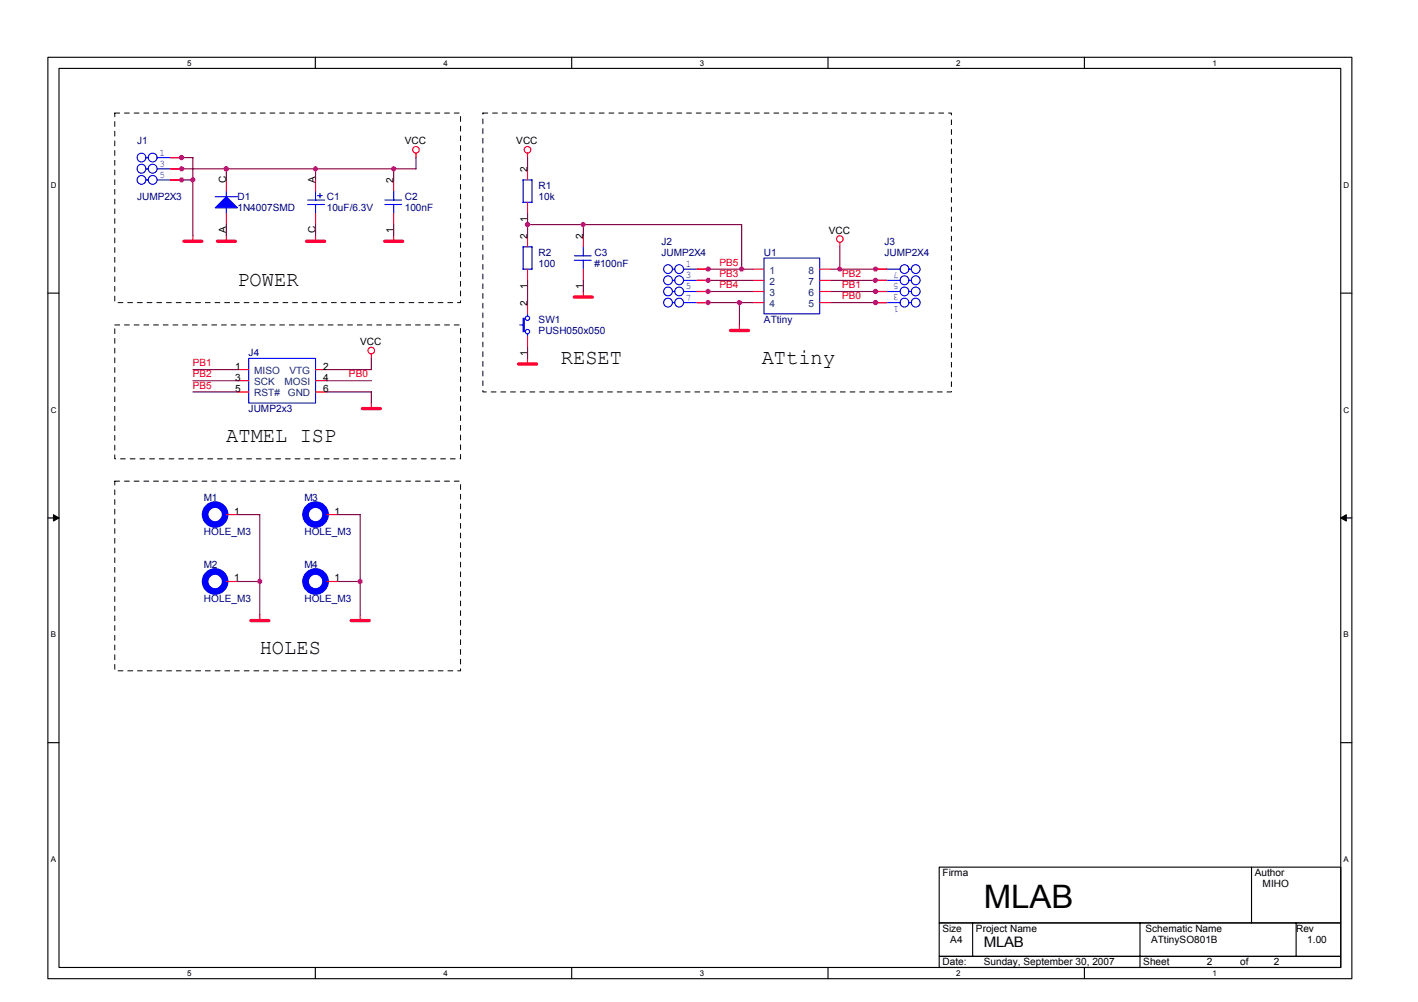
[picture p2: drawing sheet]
<svg xmlns="http://www.w3.org/2000/svg" width="297mm" height="210mm" viewBox="0 0 297 210" stroke-linecap="round" stroke-linejoin="round" font-family="sans-serif">
<path d="M10 12h273.2v193h-273.2zM12.4 14.3h268.5v188.4h-268.5z" fill="none" stroke="#000" stroke-width=".23"/>
<g fill="#fff">
<path d="M39.2 12.2h.9v1.9h-.9z"/>
<path d="M39.2 202.9h.9v1.9h-.9z"/>
</g>
<path d="M66.1 12v2.3M66.1 202.7v2.3" fill="none" stroke="#000" stroke-width=".23"/>
<g fill="#fff">
<path d="M92.9 12.2h.9v1.9h-.9z"/>
<path d="M92.9 202.9h.9v1.9h-.9z"/>
</g>
<path d="M119.8 12v2.3M119.8 202.7v2.3" fill="none" stroke="#000" stroke-width=".23"/>
<g fill="#fff">
<path d="M146.6 12.2h.9v1.9h-.9z"/>
<path d="M146.6 202.9h.9v1.9h-.9z"/>
</g>
<path d="M173.5 12v2.3M173.5 202.7v2.3" fill="none" stroke="#000" stroke-width=".23"/>
<g fill="#fff">
<path d="M200.3 12.2h.9v1.9h-.9z"/>
<path d="M200.3 202.9h.9v1.9h-.9z"/>
</g>
<path d="M227.2 12v2.3M227.2 202.7v2.3" fill="none" stroke="#000" stroke-width=".23"/>
<g fill="#fff">
<path d="M254 12.2h.9v1.9h-.9z"/>
<path d="M254 202.9h.9v1.9h-.9z"/>
<path d="M10.6 37.9h1.2v1.8h-1.2z"/>
<path d="M281.4 37.9h1.3v1.8h-1.3z"/>
<path d="M10.6 84.9h1.2v1.9h-1.2z"/>
<path d="M281.4 84.9h1.3v1.9h-1.3z"/>
</g>
<path d="M10 61.4h2.4M280.9 61.4h2.3" fill="none" stroke="#000" stroke-width=".23"/>
<g fill="#fff">
<path d="M10.6 132h1.1v1.9h-1.1z"/>
<path d="M281.4 132h1.2v1.9h-1.2z"/>
</g>
<path d="M10 108.5h2.4M280.9 108.5h2.3" fill="none" stroke="#000" stroke-width=".23"/>
<path d="M11.2 107.8l1.2 .7-1.2 .7zM280.9 108.5l1.1-.7v1.4z" fill="#000" stroke="#000" stroke-width=".21"/>
<g fill="#fff">
<path d="M10.6 179.1h1.1v1.9h-1.1z"/>
<path d="M281.4 179.1h1.2v1.9h-1.2z"/>
</g>
<path d="M10 155.6h2.4M280.9 155.6h2.3M196.7 181.7h84.2v11.6h-84.2zM196.7 193.3h84.2v7h-84.2zM203.7 193.3v7.1M238.8 193.3v9.4M262.2 181.7v11.7M271.5 193.3v7.1M196.7 200.3h84.2v2.4h-84.2z" fill="none" stroke="#000" stroke-width=".23"/>
<path d="M24 23.7h72.5v39.7h-72.5v-39.7M101.2 23.7h98.1v58.4h-98.1v-58.4M24 68.1h72.5v28h-72.5v-28M24 100.8h72.5v39.7h-72.5v-39.7" fill="none" stroke="#000" stroke-width=".21" stroke-dasharray="1 1 1 1 1 1 1 1"/>
<g fill="none" stroke="#f00" stroke-width=".23">
<path d="M35.7 33h2.4M35.7 35.4h2.4M35.7 37.7h2.4M47.4 37.7v2.3M66.1 37.7v2.3M82.5 37.7v2.3M87.1 32.1v.9M110.5 32.1v.9M110.5 35.4v2.3M40.4 49.4v1.2M47.4 44.7v2.4M47.4 49.4v1.2"/>
<path d="M66.1 44.7v2.4M66.1 49.4v1.2M82.5 44.7v2.4M82.5 49.4v1.2M110.5 42.4v2.3M110.5 49.4v2.3M110.5 56.4v2.3M122.2 49.4v2.3M122.2 56.4v2.3M146 58.7h2.4M146 56.4h2.4M157.7 58.7h2.3"/>
<path d="M157.7 56.4h2.3M171.7 58.7h2.4M171.7 56.4h2.4M175.9 50.8v.9M183.4 58.7h2.4M183.4 56.4h2.4M49.7 77.4h2.4M49.7 79.8h2.4M66.1 77.4h2.3M66.1 79.8h2.3M77.8 74.1v1M110.5 63.4v2.3"/>
<path d="M110.5 70.4v2.3M110.5 75.1v1.2M122.2 61.1v1.2M146 63.4h2.4M146 61.1h2.4M154.9 68.1v1.2M157.7 63.4h2.3M157.7 61.1h2.3M171.7 63.4h2.4M171.7 61.1h2.4M183.4 63.4h2.4M183.4 61.1h2.4"/>
<path d="M49.7 82.1h2.4M66.1 82.1h2.3M77.8 84.4v1.2M47.4 107.8h2.3M68.4 107.8h2.4M47.4 121.8h2.3M54.4 128.8v1.2M68.4 121.8h2.4M75.5 128.8v1.2"/>
<circle cx="87.1" cy="31.4" r=".69"/>
<circle cx="110.5" cy="31.4" r=".69"/>
<circle cx="175.9" cy="50.1" r=".69"/>
<circle cx="77.8" cy="73.4" r=".69"/>
</g>
<path d="M38.5 50.5h3.8M45.5 50.5h3.8M64.2 50.5h3.8M80.6 50.5h3.7M108.6 76.3h3.8M120.3 62.2h3.8M153 69.2h3.8M75.9 85.6h3.8M52.6 130h3.7M73.6 130h3.7" fill="none" stroke="#f00" stroke-width=".7"/>
<g fill="none" stroke="#00f" stroke-width=".23">
<path d="M30.6 33h.4M30.6 35.4h.4M30.6 37.7h.4M32.9 33h2.8M32.9 35.4h2.8M32.9 37.7h2.8M111.4 37.7h-1.8v4.7M111.4 37.7v4.7h-1.8M45.1 41.2h4.7M47.4 40v1.2M47.4 43.5v1.2M64.4 41.9h3.6"/>
<path d="M64.4 42.8h3.6M66.1 40v1.9M66.1 42.8v1.9M66.5 41h1M67 40.5v1M80.6 41.9h3.5M80.6 42.8h3.5M82.5 40v1.9M82.5 42.8v1.9M109.6 51.7h1.8v4.7h-1.8zM120.3 54.5h3.5M120.3 53.6h3.5"/>
<path d="M122.2 51.7v1.9M122.2 54.5v1.9M140.9 58.7h.4M140.9 56.4h.4M143.2 58.7h2.8M143.2 56.4h2.8M160 54.1h11.7v11.6h-11.7zM185.8 58.7h2.8M185.8 56.4h2.8M190.4 58.7h.5M190.4 56.4h.5M52.1 75.1h14v9.3h-14z"/>
<path d="M108.9 68.1h.7M110.5 65.7v.5M110.5 70v.4M140.9 63.4h.4M140.9 61.1h.4M143.2 63.4h2.8M143.2 61.1h2.8M185.8 63.4h2.8M185.8 61.1h2.8M190.4 63.4h.5M190.4 61.1h.5M47.2 107.8h.2"/>
<path d="M68.2 107.8h.2M47.2 121.8h.2M68.2 121.8h.2"/>
<circle cx="29.6" cy="35.3" r=".93"/>
<circle cx="29.6" cy="33" r=".92"/>
<circle cx="29.6" cy="37.7" r=".92"/>
<circle cx="32" cy="35.3" r=".93"/>
<circle cx="32" cy="33" r=".93"/>
<circle cx="32" cy="37.7" r=".93"/>
<circle cx="139.9" cy="58.7" r=".93"/>
<circle cx="139.9" cy="56.4" r=".92"/>
<circle cx="142.3" cy="58.7" r=".93"/>
<circle cx="142.3" cy="56.4" r=".92"/>
<circle cx="189.5" cy="58.7" r=".93"/>
<circle cx="189.5" cy="56.4" r=".92"/>
<circle cx="191.8" cy="58.7" r=".93"/>
<circle cx="191.8" cy="56.4" r=".92"/>
<circle cx="110.5" cy="69.5" r=".46"/>
<circle cx="110.5" cy="66.7" r=".46"/>
<circle cx="139.9" cy="63.4" r=".93"/>
<circle cx="139.9" cy="61.1" r=".92"/>
<circle cx="142.3" cy="63.4" r=".93"/>
<circle cx="142.3" cy="61.1" r=".92"/>
<circle cx="189.5" cy="63.4" r=".93"/>
<circle cx="189.5" cy="61.1" r=".92"/>
<circle cx="191.8" cy="63.4" r=".93"/>
<circle cx="191.8" cy="61.1" r=".92"/>
</g>
<g fill="none" stroke="#00f" stroke-width="1.4">
<circle cx="45.1" cy="107.8" r="2.09"/>
<circle cx="66.1" cy="107.8" r="2.09"/>
<circle cx="45.1" cy="121.8" r="2.1"/>
<circle cx="66.1" cy="121.8" r="2.1"/>
</g>
<g fill="#00f" stroke="#00f" stroke-width=".23">
<path d="M45.1 43.5l2.3-2.3 2.3 2.3z" fill-rule="evenodd"/>
<path d="M109.6 66.7h.2v2.8h-.2z" fill-rule="evenodd"/>
</g>
<g fill="none" stroke="#800040" stroke-width=".23">
<path d="M38.1 33h2.3v16.4M38.1 35.4h49M38.1 37.7h2.3M47.4 35.4v2.3M66.1 35.4v2.3M82.5 35.4v2.3M87.1 33v2.4M110.5 33v2.4M47.4 47.1v2.3M66.1 47.1v2.3M82.5 47.1v2.3M110.5 44.7v4.7"/>
<path d="M110.5 58.7v4.7M110.5 47.1h44.9v9.3M122.2 47.1v2.3M122.2 58.7v2.4M148.4 56.4h9.3M148.4 58.7h9.3M174.1 56.4h9.3M174.1 58.7h9.3M175.9 51.7v4.7M40.4 79.8h9.4M40.4 77.4h9.4M68.4 79.8h9.4"/>
<path d="M68.4 77.4h9.4M77.8 75.1v2.3M110.5 72.7v2.4M148.4 63.4h9.3M148.4 61.1h9.3M154.9 63.4v4.7M174.1 63.4h9.3M174.1 61.1h9.3M40.4 82.1h9.4M68.4 82.1h9.4M77.8 82.1v2.4M49.7 107.8h4.7v21.1"/>
<path d="M70.8 107.8h4.7v21.1M49.7 121.8h4.7M70.8 121.8h4.7"/>
</g>
<g fill="#f0f" stroke="#f0f" stroke-width=".23">
<circle cx="175.9" cy="56.4" r=".46"/>
<circle cx="148.3" cy="63.4" r=".46"/>
<circle cx="154.9" cy="63.4" r=".46"/>
<circle cx="54.4" cy="121.8" r=".46"/>
<circle cx="38" cy="33" r=".46"/>
<circle cx="38" cy="35.4" r=".46"/>
<circle cx="47.4" cy="35.4" r=".46"/>
<circle cx="148.3" cy="58.7" r=".46"/>
<circle cx="110.5" cy="47" r=".46"/>
<circle cx="122.2" cy="47" r=".46"/>
<circle cx="183.4" cy="56.4" r=".46"/>
<circle cx="183.4" cy="58.7" r=".46"/>
<circle cx="155.4" cy="56.4" r=".46"/>
<circle cx="183.4" cy="63.4" r=".46"/>
<circle cx="75.4" cy="121.8" r=".46"/>
<circle cx="183.4" cy="61.1" r=".46"/>
<circle cx="66.1" cy="35.4" r=".46"/>
<circle cx="38" cy="37.7" r=".46"/>
<circle cx="40.4" cy="37.7" r=".46"/>
<circle cx="148.3" cy="56.4" r=".46"/>
<circle cx="148.3" cy="61.1" r=".46"/>
<circle cx="82.4" cy="35.4" r=".46"/>
</g>
<text font-size="6.8" x="206.1" y="190.1">MLAB</text>
<g font-size="4.4">
<text x="49.7" y="59.9">POWER</text>
<text x="117.5" y="76.3">RESET</text>
<text x="159.6" y="76.3">ATtiny</text>
<text x="47.4" y="92.6">ATMEL ISP</text>
<text x="54.4" y="137">HOLES</text>
</g>
<text font-size="3" x="206.1" y="198.4">MLAB</text>
<g font-size="2.1" fill="#000080">
<text x="28.7" y="30.2">J1</text>
<text x="28.7" y="41.9">JUMP2X3</text>
<text x="49.7" y="41.9">D1</text>
<text x="68.4" y="41.9">C1</text>
<text x="84.8" y="41.9">C2</text>
<text x="112.8" y="39.6">R1</text>
<text x="112.8" y="41.9">10k</text>
<text x="49.7" y="44.3">1N4007SMD</text>
<text x="68.4" y="44.3">10uF/6.3V</text>
<text x="84.8" y="44.3">100nF</text>
<text x="112.8" y="53.6">R2</text>
<text x="124.5" y="53.6">C3</text>
<text x="138.6" y="51.3">J2</text>
<text x="138.6" y="53.6">JUMP2X4</text>
<text x="160" y="53.6">U1</text>
<text x="185.3" y="51.3">J3</text>
<text x="185.3" y="53.6">JUMP2X4</text>
<text x="112.8" y="55.9">100</text>
<text x="124.5" y="55.9">#100nF</text>
<text x="112.8" y="67.6">SW1</text>
<text x="112.8" y="70">PUSH050x050</text>
<text x="160" y="67.6">ATtiny</text>
<text x="52.1" y="74.6">J4</text>
<text x="52.1" y="86.3">JUMP2x3</text>
<text x="42.7" y="105">M1</text>
<text x="63.8" y="105">M3</text>
<text x="42.7" y="112">HOLE_M3</text>
<text x="63.8" y="112">HOLE_M3</text>
<text x="42.7" y="119">M2</text>
<text x="63.8" y="119">M4</text>
<text x="42.7" y="126">HOLE_M3</text>
<text x="63.8" y="126">HOLE_M3</text>
</g>
<g font-size="2.1" fill="#00f">
<text x="33.4" y="32.6">1</text>
<text x="33.4" y="34.9">3</text>
<text x="33.4" y="37.3">5</text>
<text x="143.7" y="56">1</text>
<text x="143.7" y="58.3">3</text>
<text x="188.3" y="59.3" transform="rotate(180 188.3 59.3)">5</text>
<text x="188.3" y="57" transform="rotate(180 188.3 57)">7</text>
<text x="143.7" y="60.6">5</text>
<text x="143.7" y="63">7</text>
<text x="188.3" y="64" transform="rotate(180 188.3 64)">1</text>
<text x="188.3" y="61.7" transform="rotate(180 188.3 61.7)">3</text>
</g>
<g font-size="2.1">
<text x="84.8" y="30.2">VCC</text>
<text x="108.2" y="30.2">VCC</text>
<text x="47.4" y="38.4" transform="rotate(-90 47.4 38.4)">C</text>
<text x="66.1" y="38.4" transform="rotate(-90 66.1 38.4)">A</text>
<text x="82.4" y="38.4" transform="rotate(-90 82.4 38.4)">2</text>
<text x="110.5" y="36.1" transform="rotate(-90 110.5 36.1)">2</text>
<text x="110.5" y="46.4" transform="rotate(-90 110.5 46.4)">1</text>
<text x="47.4" y="48.8" transform="rotate(-90 47.4 48.8)">A</text>
<text x="66.1" y="48.8" transform="rotate(-90 66.1 48.8)">C</text>
<text x="82.4" y="48.8" transform="rotate(-90 82.4 48.8)">1</text>
<text x="110.5" y="50.1" transform="rotate(-90 110.5 50.1)">2</text>
<text x="122.2" y="50.1" transform="rotate(-90 122.2 50.1)">2</text>
<text x="173.6" y="48.9">VCC</text>
<text x="110.5" y="64.1" transform="rotate(-90 110.5 64.1)">2</text>
<text x="110.5" y="60.5" transform="rotate(-90 110.5 60.5)">1</text>
<text x="122.2" y="60.5" transform="rotate(-90 122.2 60.5)">1</text>
<text x="49.3" y="77.4">1</text>
<text x="67.7" y="77.4">2</text>
<text x="75.5" y="72.3">VCC</text>
<text x="110.5" y="74.5" transform="rotate(-90 110.5 74.5)">1</text>
<text x="49.3" y="79.7">3</text>
<text x="49.3" y="82.1">5</text>
<text x="67.7" y="79.7">4</text>
<text x="67.7" y="82.1">6</text>
<text x="49" y="107.8">1</text>
<text x="70.1" y="107.8">1</text>
<text x="49" y="121.8">1</text>
<text x="70.1" y="121.8">1</text>
<text x="197.4" y="183.5">Firma</text>
<text x="262.9" y="183.5">Author</text>
<text x="264.5" y="185.9">MIHO</text>
<text x="197.4" y="195.2">Size</text>
<text x="199.1" y="197.5">A4</text>
<text x="204.4" y="195.2">Project Name</text>
<text x="240" y="195.2">Schematic Name</text>
<text x="241.1" y="197.5">ATtinySO801B</text>
<text x="271.5" y="195.2">Rev</text>
<text x="273.9" y="197.5">1.00</text>
<text x="197.4" y="202.2">Date:</text>
<text x="206.1" y="202.2">Sunday, September 30, 2007</text>
<text x="239.5" y="202.2">Sheet</text>
<text x="252.8" y="202.2">2</text>
<text x="259.8" y="202.2">of</text>
<text x="266.8" y="202.2">2</text>
</g>
<g font-size="2.1" fill="#f00">
<text x="150.7" y="58">PB3</text>
<text x="150.7" y="55.7">PB5</text>
<text x="176.4" y="58">PB2</text>
<text x="150.7" y="60.4">PB4</text>
<text x="176.4" y="62.7">PB0</text>
<text x="176.4" y="60.4">PB1</text>
<text x="40.4" y="76.7">PB1</text>
<text x="40.4" y="79.1">PB2</text>
<text x="40.4" y="81.4">PB5</text>
<text x="73.1" y="79.1">PB0</text>
</g>
<g font-size="2.1" fill="#004080">
<text x="161.2" y="57.3">1</text>
<text x="161.2" y="59.7">2</text>
<text x="169.4" y="59.7">7</text>
<text x="169.4" y="57.3">8</text>
<text x="161.2" y="62">3</text>
<text x="161.2" y="64.3">4</text>
<text x="169.4" y="64.3">5</text>
<text x="169.4" y="62">6</text>
<text x="53.3" y="78.4">MISO</text>
<text x="53.3" y="80.7">SCK</text>
<text x="53.3" y="83.1">RST#</text>
<text x="59.6" y="80.7">MOSI</text>
<text x="60.3" y="83.1">GND</text>
<text x="60.6" y="78.4">VTG</text>
</g>
<g font-size="1.7">
<text x="39.2" y="13.7">5</text>
<text x="92.9" y="13.7">4</text>
<text x="146.6" y="13.7">3</text>
<text x="200.3" y="13.7">2</text>
<text x="254" y="13.7">1</text>
<text x="10.6" y="39.4">D</text>
<text x="281.4" y="39.4">D</text>
<text x="10.6" y="86.4">C</text>
<text x="281.4" y="86.4">C</text>
<text x="10.6" y="133.5">B</text>
<text x="281.4" y="133.5">B</text>
<text x="10.6" y="180.6">A</text>
<text x="281.4" y="180.6">A</text>
<text x="39.2" y="204.4">5</text>
<text x="92.9" y="204.4">4</text>
<text x="146.6" y="204.4">3</text>
<text x="200.3" y="204.4">2</text>
<text x="254" y="204.4">1</text>
</g>
</svg>
